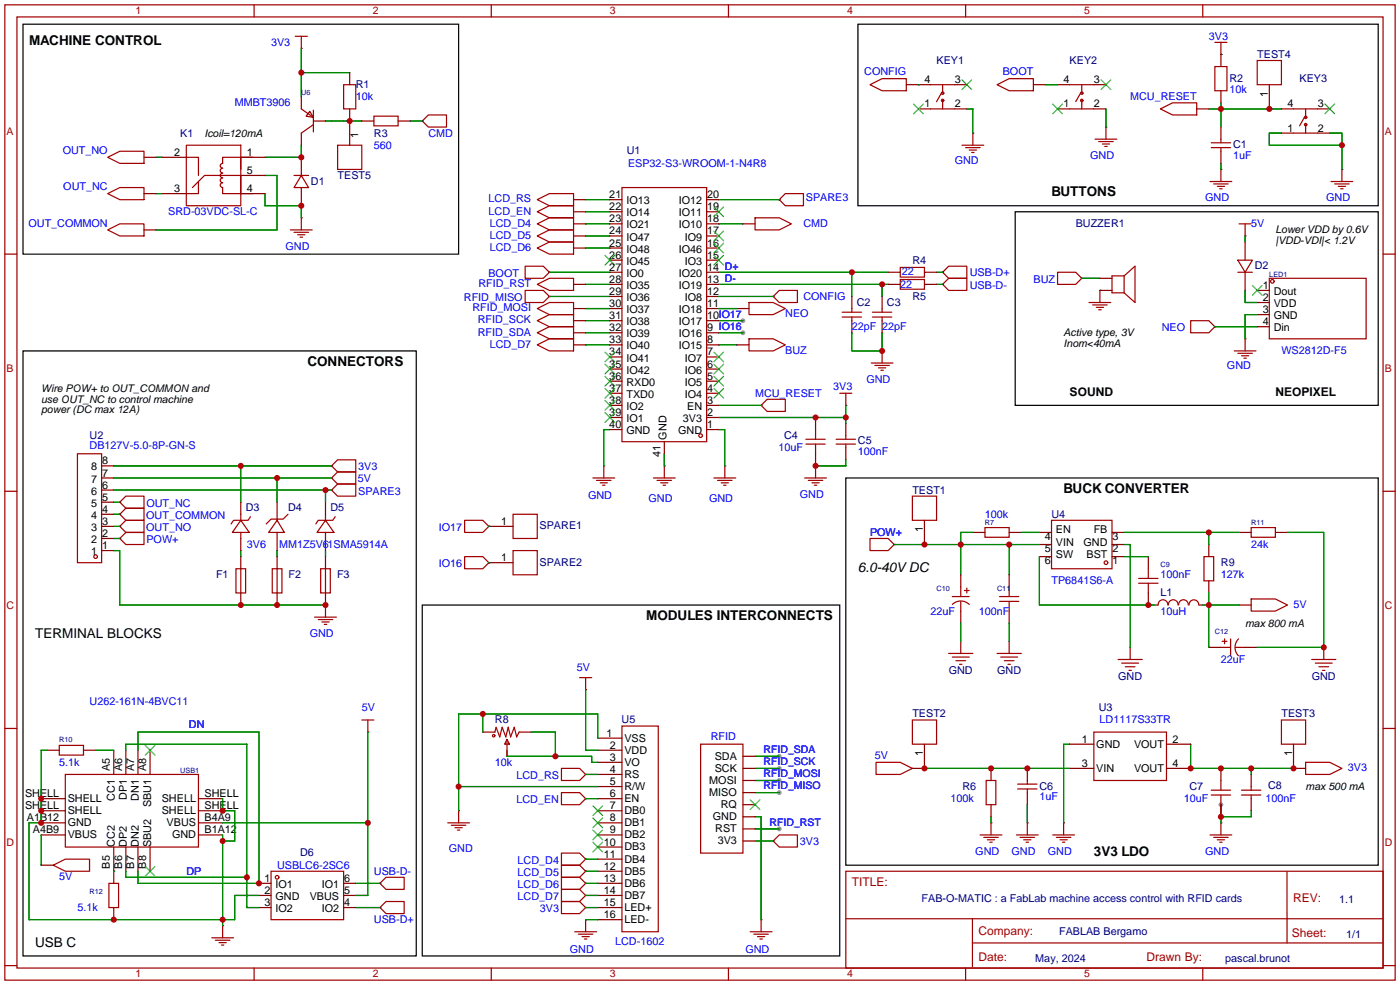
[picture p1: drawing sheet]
<svg xmlns="http://www.w3.org/2000/svg" width="294mm" height="207mm" viewBox="0 0 294 207" stroke-linecap="round" stroke-linejoin="round" font-family="sans-serif">
<g fill="#999">
<circle cx="256.3" cy="168.9" r=".51"/>
<circle cx="156" cy="67.3" r=".51"/>
<circle cx="156" cy="69.9" r=".51"/>
<circle cx="163.6" cy="158.8" r=".51"/>
<circle cx="163.6" cy="161.3" r=".51"/>
<circle cx="163.6" cy="163.8" r=".51"/>
<circle cx="163.6" cy="166.4" r=".51"/>
<circle cx="163.6" cy="174" r=".51"/>
</g>
<g fill="none" stroke="#a10000" stroke-width=".25">
<path d="M1 1h291.9v204.7h-291.9zM3.6 3.6h286.7v199.6h-286.7zM53.3 1v2.6M62 7.6h2.5M63.2 7.6v2.6M72.1 17.8h2.6v5.1h-2.6zM103.1 1v2.6M152.9 1v2.6M182.6 17.8l2.6-1.3h5v2.6h-5zM195.3 17.8h5.1M197.6 19.6l-1 1.7M197.9 17.8v1.8"/>
<path d="M202.7 1v2.6M209.3 17.8l2.5-1.3h5.1v2.6h-5.1zM224.5 17.8h5.1M226.8 19.6l-1 1.7M227.1 17.8v1.8M252.5 1v2.6M255 14h2.6v5.1h-2.6zM255 8.9h2.6M256.3 8.9v2.5M263.9 12.7h5.1v5.1h-5.1zM22.6 33l2.5-1.2h5.1v2.5h-5.1zM39.1 33h2.6v3.8"/>
<path d="M39.1 30.5h11.4v12.7h-11.4zM40.4 39.4l2.5-2.6h7.6v3.8h2.6M41.7 38.1v2.5h-2.6M50.5 33h-3.8v1.3a.51 .51 0 0 0-.5 .5 .51 .51 0 0 0 .5 .5 .51 .51 0 0 0-.5 .5 .51 .51 0 0 0 .5 .5 .51 .51 0 0 0-.5 .5 .51 .51 0 0 0 .5 .5 .51 .51 0 0 0-.5 .5 .51 .51 0 0 0 .5 .6 .51 .51 0 0 0-.5 .5 .51 .51 0 0 0 .5 .5v1.2h3.8M53.1 33h-2.6v2.6M61.7 36.8h3.1M63.2 36.8l1.6 2.6h-3.1zM63.2 22.9l2.6 1.7M65 23.4l.8 1.2-1.5-.2zM65.8 23.1v4.6M65.8 26.2l-2.6 1.7M70.9 30.5h5v5.1h-5z"/>
<path d="M78.5 24.4h5.1v2h-5.1zM88.6 25.4l1.3-1.3h3.8v2.6h-3.8zM130.6 39.4h17.7v53.3h-17.7zM195.3 22.9h5.1M197.9 21.1v1.8M201.9 30.5h4.6M202.7 31h3M203.5 31.5h1.5M204 32h.5M204.2 27.9v2.6M224.5 22.9h5.1M227.1 21.1v1.8"/>
<path d="M229.9 29.2h4.5M230.6 29.7h3.1M231.4 30.2h1.5M231.9 30.7h.5M232.2 26.7v2.5M243.6 22.9l2.5-1.3h5.1v2.5h-5.1zM254 38.1h4.6M254.3 31h4M254.3 30h4M254.8 38.6h3M255.5 39.1h1.5M256 39.6h.5"/>
<path d="M256.3 29.2v.8M256.3 31v.8M256.3 35.6v2.5M271.5 22.9h5.1M271.5 27.9h5.1M273.8 24.6l-1 1.8M274.1 22.9v1.7M274.1 26.2v1.7M279.4 38.1h4.6M280.2 38.6h3M280.9 39.1h1.5M281.4 39.6h.5"/>
<path d="M281.7 35.6v2.5M1 53.3h2.6M22.6 48.3l2.5-1.3h5.1v2.5h-5.1zM22.6 40.6l2.5-1.2h5.1v2.5h-5.1zM61 48.3h4.5M61.7 48.8h3.1M62.5 49.3h1.5M63 49.8h.5M63.2 45.7v2.6M110.2 55.9h3.8l1.3 1.3-1.3 1.2h-3.8zM112.8 41.9l2.5-1.3h5.1v2.6h-5.1zM112.8 44.5l2.5-1.3h5.1v2.5h-5.1z"/>
<path d="M112.8 47l2.5-1.3h5.1v2.6h-5.1zM112.8 49.5l2.5-1.2h5.1v2.5h-5.1zM112.8 52.1l2.5-1.3h5.1v2.5h-5.1zM112.8 59.7l2.5-1.3h5.1v2.6h-5.1zM158.5 45.7h5.1l2.5 1.3-2.5 1.3h-5.1zM164.8 40.6h3.9v2.6h-3.9l-1.2-1.3zM189 56.1h5.1v2.1h-5.1zM189 58.7h5.1v2h-5.1zM199.1 55.9h3.8v2.5h-3.8l-1.2-1.2zM199.1 58.4h3.8v2.6h-3.8l-1.2-1.3zM222 57.2h3.8l1.3 1.2-1.3 1.3h-3.8zM236 57.9l2.3-2v7.6l-2.3-2"/>
<path d="M236 57.9v3.6M236 57.9h-2.6v3.6h2.6M259.8 54.6h3.1l-1.5 2.6zM259.8 57.2h3.1M260.1 47h2.5M261.4 47v2.5M266.4 58.4h20.4v12.7h-20.4zM290.3 53.3h2.6M110.2 61h3.8l1.3 1.2-1.3 1.3h-3.8zM112.8 64.8l2.5-1.3h5.1v2.5h-5.1zM112.8 67.3l2.5-1.3h5.1v2.6h-5.1zM112.8 69.9l2.5-1.3h5.1v2.5h-5.1z"/>
<path d="M112.8 72.4l2.5-1.3h5.1v2.6h-5.1zM157.2 71.1h5.1l2.5 1.3-2.5 1.3h-5.1zM157.2 63.5h5.1l2.5 1.3-2.5 1.2h-5.1zM162.3 62.2l1.3-1.2h3.8v2.5h-3.8zM176.8 66.5h4M176.8 65.5h4M178.8 64.8v.7M178.8 66.5v.8M182.9 76.2h4.6M183.1 66.5h4.1M183.1 65.5h4.1M183.6 76.7h3.1"/>
<path d="M184.4 77.2h1.5M184.9 77.7h.5M185.2 64.8v.7M185.2 66.5v.8M185.2 73.7v2.5M228.6 63.5h4.6M229.4 64h3M230.1 64.5h1.5M230.6 65h.5M230.9 61v2.5M249.9 67.3h3.8l1.3 1.3-1.3 1.3h-3.8zM259.1 73.7h4.6"/>
<path d="M259.8 74.2h3.1M260.6 74.7h1.5M261.1 75.2h.5M261.4 71.1v2.6M16.3 95.3h5v22.8h-5zM69.6 97.8l1.3-1.3h3.8v2.6h-3.8zM126.7 97.8v2.5M139.4 97.8v2.5M152.1 97.8v2.5M159.8 85.1l1.2-1.3h3.8v2.6h-3.8zM169.2 93.2h4M169.2 92.2h4"/>
<path d="M171.2 90.2v2M171.2 93.2v2.1M171.2 97.8v2.5M175.5 93.2h4.1M175.5 92.2h4.1M176.3 82.6h2.5M177.5 82.6v2.5M177.5 91.4v.8M177.5 93.2v.8M1 103.1h2.6M26.4 104.1h3.8v2.6h-3.8l-1.3-1.3zM26.4 106.7h3.8v2.5h-3.8l-1.3-1.2z"/>
<path d="M26.4 109.2h3.8v2.6h-3.8l-1.3-1.3zM26.4 111.8h3.8v2.5h-3.8l-1.3-1.3zM49.5 119.4h2.1v5.1h-2.1zM50.5 109.2l1.8 2.6h-3.5zM50.5 108v1.2M50.5 111.8v1.2M50.5 119.4v5.1M52.6 108.5l-.5 .7h-3.1l-.5 .8M57.1 119.4h2.1v5.1h-2.1zM58.2 109.2l1.5 2.6h-3.3zM58.2 119.4v5.1M60.5 108l-1.1 1h-2.5l-1 1"/>
<path d="M67.3 119.4h2v5.1h-2zM68.3 109.2l1.8 2.6h-3.6zM68.3 108v1.2M68.3 111.8v1.2M68.3 119.4v5.1M69.6 100.3l1.3-1.2h3.8v2.5h-3.8zM69.6 102.9l1.3-1.3h3.8v2.5h-3.8zM70.4 108.5l-.6 .7h-3l-.5 .8M97.5 109.2h3.8l1.3 1.3-1.3 1.3h-3.8zM97.5 116.8h3.8l1.3 1.3-1.3 1.3h-3.8zM107.7 108h5.1v5h-5.1zM107.7 115.6h5.1v5h-5.1z"/>
<path d="M124.5 100.3h4.5M125.2 100.8h3.1M126 101.3h1.5M126.5 101.9h.5M137.2 100.3h4.5M137.9 100.8h3.1M138.7 101.3h1.5M139.2 101.9h.5M149.9 100.3h4.5M150.6 100.8h3.1M151.4 101.3h1.5M151.9 101.9h.5"/>
<path d="M168.9 100.3h4.6M169.7 100.8h3M170.4 101.3h1.6M170.9 101.9h.5M182.6 113h3.8l1.3 1.3-1.3 1.3h-3.8zM191.5 104.1h5.1v5.1h-5.1zM206.8 110.7h5v2.1h-5zM220.7 109.2h12.7v10.2h-12.7zM241 119.4v2M252.7 116.8h2.1v5.1h-2.1zM262.6 110.7h5.1v2.1h-5.1zM290.3 103.1h2.6"/>
<path d="M66 129.5h4.6M66.8 130h3M67.6 130.6h1.5M68.1 131.1h.5M68.3 127v2.5M199.1 137.2h5.1M199.9 137.9h3.6M199.9 125.2h3.6M199.9 126.9a2.54 2.54 0 0 1 3.6 0M200.7 138.7h2M201.4 139.4h.5M201.7 123.2v2"/>
<path d="M201.7 126.2v2.1M202.4 124h1.1M202.9 123.4v1.1M209.3 137.2h5.1M209.8 125.2h4.1M209.8 126.2h4.1M210.1 137.9h3.5M210.8 138.7h2.1M211.6 139.4h.5M211.8 123.2v2M211.8 126.2v2.1M234.7 138.4h5.1"/>
<path d="M235.5 139.2h3.5M236.2 140h2.1M239 121.4h4.1M239 122.4h4.1M241 122.4v2.1M243.1 127a1.01 1.01 0 0 1 1-1.1 1.01 1.01 0 0 1 1 1.1M245.3 127a1.01 1.01 0 0 1 1-1.1 1.01 1.01 0 0 1 1 1.1M247.4 127a1.01 1.01 0 0 1 1-1.1 1.01 1.01 0 0 1 1 1.1M249.6 127a1.01 1.01 0 0 1 1-1.1 1.01 1.01 0 0 1 1 1.1M256.3 135.9h2M256.5 134.6h1.1M257 134.1v1"/>
<path d="M258.3 134.1v3.6M259.3 135.9h2.1M260 134.1a2.54 2.54 0 0 0 0 3.5M262.6 125.7h5.1l2.6 1.3-2.6 1.3h-5.1zM275.3 138.4h5.1M276.1 139.2h3.6M276.9 140h2M1 152.9h2.6M12.4 156.5h5.1v2h-5.1zM75.9 151.1h2.6M77.2 151.1v2.6M103.9 153.7l.2-1 .8 2 .5-2 .8 2 .5-2 .5 2 .7-2 .6 2 .5-1"/>
<path d="M106.4 155.2l.5 1h-1zM106.4 155.2v3.6M121.7 142.2h2.5M122.9 142.2v2.6M130.6 152.4h7.6v43.2h-7.6zM147.1 156.2h8.9v22.9h-8.9zM191.5 151.1h5.1v5.1h-5.1zM229.6 153.7h15.3v10.1h-15.3zM237 140.7h.5M269 151.1h5.1v5.1h-5.1zM277.6 140.7h.5M290.3 152.9h2.6"/>
<path d="M13.7 162.6h28v15.2h-28zM94 172.7h4.6M94.7 173.2h3.1M95.5 173.7h1.5M96 174.2h.5M96.3 170.2v2.5M117.9 179.1h3.8l1.2 1.2-1.2 1.3h-3.8zM117.9 161.3h3.8l1.2 1.3-1.2 1.2h-3.8zM117.9 166.4h3.8l1.2 1.2-1.2 1.3h-3.8zM162.3 176.5l1.3-1.2h3.8v2.5h-3.8zM183.9 160h5.1l2.5 1.3-2.5 1.3h-5.1zM205.7 175.3h4.6"/>
<path d="M206.5 175.8h3M207 163.8h2v5.1h-2zM207.3 176.3h1.5M207.8 176.8h.5M208 172.7v2.6M213.4 175.3h4.5M213.6 164.6h4.1M213.6 165.6h4.1M214.1 175.8h3.1M214.9 176.3h1.5M215.4 176.8h.5M215.6 163.8v.8"/>
<path d="M215.6 165.6v.8M215.6 172.7v2.6M221 175.3h4.6M221.7 175.8h3.1M222.5 176.3h1.5M223 176.8h.5M223.3 172.7v2.6M254 175.3h4.6M254.3 166.9h4M254.3 165.9h4M254.8 175.8h3M255.5 176.3h1.5"/>
<path d="M256 176.8h.5M256.3 163.8v2.1M256.3 166.9v2M256.3 172.7v2.6M260.6 166.9h4.1M260.6 165.9h4.1M262.6 165.1v.8M262.6 166.9v.7M274.1 160h5l2.6 1.3-2.6 1.3h-5zM11.2 181.6l2.5-1.3h5.1v2.6h-5.1zM22.9 185.4h2v5.1h-2zM44.4 196.9h4.6"/>
<path d="M45.2 197.4h3.1M46 197.9h1.5M46.5 198.4h.5M46.7 194.3v2.6M56.9 182.9h15.2v10.1h-15.2zM81 184.2h3.8v2.5h-3.8l-1.2-1.3zM81 189.2h3.8v2.6h-3.8l-1.2-1.3zM117.9 189.2h3.8l1.2 1.3-1.2 1.3h-3.8zM117.9 181.6h3.8l1.2 1.3-1.2 1.3h-3.8zM117.9 184.2h3.8l1.2 1.2-1.2 1.3h-3.8zM117.9 186.7h3.8l1.2 1.3-1.2 1.2h-3.8zM120.6 195.6h4.6"/>
<path d="M121.4 196.1h3.1M122.2 196.6h1.5M122.7 197.1h.5M122.9 193v2.6M157.5 195.6h4.6M158.2 196.1h3.1M159 196.6h1.5M159.5 197.1h.5M159.8 193v2.6M177.5 182.9h112.8v20.3h-112.8zM177.6 192.8h112.6M204.1 197.9h86.1"/>
<path d="M204.1 192.8v10.2M270.2 182.9v15M1 202.7h2.6M53.3 203.2v2.5M103.1 203.2v2.5M152.9 203.2v2.5M202.7 203.2v2.5M252.5 203.2v2.5M290.3 202.7h2.6"/>
<circle cx="197.9" cy="19.6" r=".25"/>
<circle cx="227.1" cy="19.6" r=".25"/>
<circle cx="197.9" cy="21.1" r=".25"/>
<circle cx="227.1" cy="21.1" r=".25"/>
<circle cx="274.1" cy="26.2" r=".25"/>
<circle cx="274.1" cy="24.6" r=".25"/>
<circle cx="267.1" cy="59.1" r=".38"/>
<circle cx="147.1" cy="91.4" r=".38"/>
<circle cx="20.1" cy="116.8" r=".38"/>
<circle cx="232.2" cy="118.1" r=".38"/>
<circle cx="103.6" cy="154.4" r=".25"/>
<circle cx="58.2" cy="184.2" r=".38"/>
</g>
<g fill="none" stroke="#870000" stroke-width=".25">
<path d="M63.2 10.2h.1M73.4 15.2v2.6M190.2 17.8h5.1M200.4 17.8h2.5M216.9 17.8h2.6M222 17.8h2.5M229.6 17.8h2.6M256.3 11.4h.1M256.3 11.4v2.6M256.3 19.1v2.5M266.4 17.8v5.1M30.2 33h2.6"/>
<path d="M34 33h5.1M50.5 33h5.1M50.5 36.8h5.1M63.2 20.3v2.6M63.2 27.9v2.6M63.2 33v3.8M63.2 39.4v3.8M65.8 25.4h2.5M73.4 22.9v7.6M75.9 25.4h2.6M83.6 25.4h2.5M88.6 25.4h.1"/>
<path d="M192.8 22.9h2.5M200.4 22.9h2.5M204.2 27.9h.1M222 22.9h2.5M229.6 22.9h2.6M232.2 26.7h.1M251.2 22.9h2.5M256.3 35.6h.1M256.3 26.7v2.5M256.3 31.8v2.5M269 22.9h2.5M269 27.9h2.5"/>
<path d="M276.6 22.9h2.5M276.6 27.9h2.5M281.7 35.6h.1M30.2 40.6h2.6M30.2 48.3h2.6M34 40.6h5.1M50.5 40.6h5.1M63.2 45.7h.1M115.3 57.2h.1M120.4 59.7h2.5M120.4 52.1h2.5M120.4 49.5h2.5"/>
<path d="M120.4 47h2.5M120.4 44.5h2.5M120.4 41.9h2.5M128 57.2h2.6M128 59.7h2.6M128 54.6h2.6M128 52.1h2.6M128 49.5h2.6M128 47h2.6M128 44.5h2.6M128 41.9h2.6M148.3 57.2h2.6"/>
<path d="M148.3 59.7h2.6M148.3 54.6h2.6M148.3 52.1h2.6M148.3 49.5h2.6M148.3 47h2.6M148.3 44.5h2.6M148.3 41.9h2.6M156 47h2.5M163.6 41.9h.1M186.4 57.2h2.6M186.4 59.7h2.6M194.1 57.2h2.5"/>
<path d="M194.1 59.7h2.5M197.9 57.2h.1M197.9 59.7h.1M227.1 58.4h.1M230.9 58.4h2.5M261.4 49.5h.1M261.4 50.8v3.8M261.4 57.2v3.8M115.3 62.2h.1M120.4 72.4h2.5M120.4 69.9h2.5M120.4 67.3h2.5"/>
<path d="M120.4 64.8h2.5M128 77.5h2.6M128 74.9h2.6M128 72.4h2.6M128 69.9h2.6M128 67.3h2.6M128 64.8h2.6M128 62.2h2.6M148.3 77.5h2.6M148.3 74.9h2.6M148.3 72.4h2.6M148.3 69.9h2.6"/>
<path d="M148.3 67.3h2.6M148.3 64.8h2.6M148.3 62.2h2.6M154.7 72.4h2.5M154.7 64.8h2.5M162.3 62.2h.1M178.8 62.2v2.6M178.8 67.3v2.6M185.2 73.7h.1M185.2 62.2v2.6M185.2 67.3v2.6M230.9 61h.1"/>
<path d="M230.9 61h2.5M255 68.6h.1M261.4 71.1h.1M263.9 61h2.5M263.9 63.5h2.5M263.9 66h2.5M263.9 68.6h2.5M21.3 97.8h2.6M69.6 97.8h.1M126.7 97.8h.1M128 90.2h2.6M128 87.6h2.6"/>
<path d="M128 85.1h2.6M128 82.6h2.6M128 80h2.6M139.4 97.8h.1M139.4 92.7v2.6M148.3 90.2h2.6M148.3 87.6h2.6M148.3 85.1h2.6M148.3 82.6h2.6M148.3 80h2.6M152.1 97.8h.1M159.8 85.1h.1"/>
<path d="M171.2 97.8h.1M171.2 87.6v2.6M171.2 95.3v2.5M177.5 85.1h.1M177.5 88.9v2.5M177.5 94v2.5M21.3 110.5h2.6M21.3 115.6h2.6M21.3 113h2.6M21.3 108h2.6M21.3 105.4h2.6M21.3 102.9h2.6"/>
<path d="M21.3 100.3h2.6M25.1 105.4h.1M25.1 108h.1M25.1 110.5h.1M25.1 113h.1M50.5 105.4v2.6M50.5 113v2.6M50.5 116.8v2.6M58.2 105.4v3.8M58.2 111.8v3.8M58.2 116.8v2.6M68.3 105.4v2.6"/>
<path d="M68.3 113v2.6M68.3 116.8v2.6M69.6 100.3h.1M69.6 102.9h.1M102.6 110.5h.1M102.6 118.1h.1M102.6 110.5h5.1M102.6 118.1h5.1M187.7 114.3h.1M194.1 109.2v5.1M204.2 111.8h2.6M211.8 111.8h2.6"/>
<path d="M218.2 116.8h2.5M218.2 114.3h2.5M218.2 111.8h2.5M233.4 116.8h2.6M233.4 114.3h2.6M233.4 111.8h2.6M241 116.8v2.6M253.7 114.3v2.5M260.1 111.8h2.5M267.7 111.8h2.6M50.5 124.5v2.5M58.2 124.5v2.5"/>
<path d="M68.3 127h.1M68.3 124.5v2.5M201.7 120.7v2.5M201.7 128.3v2.5M201.7 134.6v2.6M211.8 120.7v2.5M211.8 128.3v2.5M211.8 134.6v2.6M237.2 135.9v2.5M241 124.5v2.5M242.3 127h.8M251.7 127h.8"/>
<path d="M253.7 135.9h2.6M253.7 121.9v2.6M260.1 127h2.5M261.4 135.9h2.5M277.9 135.9v2.5M9.9 157.5h2.5M17.5 157.5h2.6M23.9 157.5v5.1M26.4 157.5v5.1M29 157.5v5.1M31.5 157.5v5.1M77.2 153.7h.1"/>
<path d="M101.3 153.7h2.6M106.4 157.5v1.3M109 153.7h2.5M122.9 144.8h.1M125.5 154.9h5.1M125.5 157.5h5.1M156 158.8h2.5M194.1 156.2v5.1h-2.6M224.5 156.2h5.1M244.9 156.2h5M271.5 156.2v5.1h2.6M8.6 167.6h5.1"/>
<path d="M8.6 170.2h5.1M8.6 172.7h5.1M8.6 175.3h5.1M23.9 177.8v7.6M26.4 177.8v5.1M29 177.8v5.1M31.5 177.8v5.1M41.7 167.6h5M41.7 170.2h5M41.7 172.7h5M41.7 175.3h5M96.3 170.2h.1"/>
<path d="M122.9 162.6h.1M122.9 167.6h.1M125.5 160h5.1M125.5 162.6h5.1M125.5 165.1h5.1M125.5 167.6h5.1M125.5 170.2h5.1M125.5 172.7h5.1M125.5 175.3h5.1M125.5 177.8h5.1M156 161.3h2.5M156 163.8h2.5"/>
<path d="M156 166.4h2.5M156 168.9h2.5M156 171.5h2.5M156 174h2.5M156 176.5h2.5M162.3 176.5h.1M208 172.7h.1M208 161.3v2.5M208 168.9v2.6M215.6 172.7h.1M215.6 161.3v2.5M215.6 166.4v2.5"/>
<path d="M223.3 172.7h.1M224.5 161.3h5.1M244.9 161.3h5M256.3 172.7h.1M256.3 161.3v2.5M256.3 168.9v2.6M262.6 162.6v2.5M262.6 167.6v2.6M8.6 181.6h2.6M23.9 190.5v2.5M46.7 194.3h.1M54.4 185.4h2.5"/>
<path d="M54.4 188h2.5M54.4 190.5h2.5M72.1 185.4h2.6M72.1 188h2.6M72.1 190.5h2.6M79.8 185.4h.1M79.8 190.5h.1M122.9 193h.1M122.9 190.5h.1M122.9 180.3h.1M122.9 182.9h.1M122.9 185.4h.1"/>
<path d="M122.9 188h.1M125.5 180.3h5.1M125.5 182.9h5.1M125.5 185.4h5.1M125.5 188h5.1M125.5 190.5h5.1M125.5 193h5.1M159.8 193h.1"/>
</g>
<path d="M4.8 5.1h91.5v48.2h-91.5zM180.1 5.1h109.2v38.1h-109.2zM213.1 44.5h76.2v40.6h-76.2zM4.8 73.7h82.6v127h-82.6zM177.5 100.3h111.8v81.3h-111.8zM88.6 127h87.7v73.7h-87.7z" fill="none" stroke="#000" stroke-width=".25"/>
<g fill="none" stroke="#3c3" stroke-width=".25">
<path d="M201.9 16.8l2.1 2M204 16.8l-2.1 2M231.1 16.8l2.1 2M233.2 16.8l-2.1 2M191.8 21.8l2 2.1M193.8 21.8l-2 2.1M221 21.8l2 2.1M223 21.8l-2 2.1M278.1 21.8l2.1 2.1M280.2 21.8l-2.1 2.1M127 53.6l2 2M129 53.6l-2 2"/>
<path d="M149.9 53.6l2 2M149.9 51.1l2 2M149.9 48.5l2 2M149.9 43.4l2 2.1M151.9 53.6l-2 2M151.9 51.1l-2 2M151.9 48.5l-2 2M151.9 43.4l-2 2.1M262.9 59.9l2 2.1M264.9 59.9l-2 2.1M127 73.9l2 2M127 76.5l2 2"/>
<path d="M127 79l2 2M129 76.5l-2 2M129 73.9l-2 2M129 79l-2 2M149.9 79l2 2M149.9 76.5l2 2M149.9 73.9l2 2M151.9 79l-2 2M151.9 76.5l-2 2M151.9 73.9l-2 2M127 81.5l2 2.1M127 84.1l2 2"/>
<path d="M127 86.6l2 2M129 86.6l-2 2M129 81.5l-2 2.1M129 84.1l-2 2M149.9 81.5l2 2.1M151.9 81.5l-2 2.1M30.5 156.5l2 2M32.5 156.5l-2 2M124.5 169.2l2 2M124.5 171.7l2 2M124.5 174.2l2 2.1M124.5 176.8l2 2"/>
<path d="M126.5 169.2l-2 2M126.5 171.7l-2 2M126.5 174.2l-2 2.1M126.5 176.8l-2 2M157.5 167.9l2 2M159.5 167.9l-2 2M30.5 181.9l2 2M32.5 181.9l-2 2"/>
</g>
<g fill="none" stroke="#008700" stroke-width=".25">
<path d="M63.2 10.2v10.1M63.2 15.2h10.2M192.8 17.8h.1M219.5 17.8h2.5M256.3 11.4h.1M32.8 33h1.2M55.6 36.8h2.6v11.5h-25.4M63.2 30.5v2.5h-7.6M68.3 25.4h7.6M86.1 25.4h2.5M202.9 22.9h1.3v5M232.2 22.9v3.8"/>
<path d="M253.7 22.9h15.3M256.3 21.6v5.1M256.3 34.3v1.3M269 27.9h-2.6v2.6h15.3M279.1 27.9h2.6v7.7M32.8 40.6h1.2M55.6 40.6v2.6h7.6v2.5M115.3 57.2h12.7M122.9 59.7h5.1M122.9 47h5.1M122.9 49.5h5.1M122.9 52.1h5.1"/>
<path d="M122.9 44.5h5.1M122.9 41.9h5.1M150.9 59.7h35.5M150.9 57.2h35.5M150.9 47h5.1M150.9 41.9h12.7M178.8 57.2v5M185.2 59.7v2.5M196.6 59.7h1.3M196.6 57.2h1.3M227.1 58.4h3.8M261.4 49.5v1.3"/>
<path d="M115.3 62.2h12.7M122.9 69.9h5.1M122.9 67.3h5.1M122.9 64.8h5.1M122.9 72.4h5.1M150.9 69.9h5.1M150.9 67.3h5.1M150.9 64.8h3.8M150.9 62.2h11.4M150.9 72.4h3.8M178.8 69.9v3.8h6.4v-3.8M230.9 61h.1"/>
<path d="M255 68.6h8.9M261.4 61v2.5h2.5M263.9 66h-2.5v5.1M23.9 97.8h45.7M50.5 97.8v7.6M128 90.2h-1.3v7.6M139.4 95.3v2.5M150.9 87.6h26.6M150.9 90.2h1.2v7.6M150.9 85.1h8.9M177.5 85.1v3.8M177.5 96.5v1.3h-6.3"/>
<path d="M23.9 110.5h1.2M23.9 108h1.2M23.9 105.4h1.2M23.9 113h1.2M23.9 100.3h45.7M23.9 102.9h45.7M23.9 115.6h1.2v11.4h43.2M50.5 115.6v1.2M58.2 100.3v5.1M58.2 115.6v1.2M68.3 102.9v2.5M68.3 115.6v1.2"/>
<path d="M102.6 110.5h.1M102.6 118.1h.1M187.7 114.3h30.5M204.2 111.8h-2.5v8.9M211.8 114.3v6.4M214.4 111.8h3.8M218.2 116.8v10.2h24.1M236 111.8h24.1M236 114.3h1.2v21.6M236 116.8h5M253.7 111.8v2.5M270.3 111.8h7.6v24.1h-14"/>
<path d="M201.7 130.8v3.8M211.8 130.8v3.8M252.5 127h7.6M253.7 124.5v11.4M9.9 157.5h-1.3v15.2h-2.5v20.3h43.2v-5h5.1M20.1 157.5h3.8M26.4 157.5v-1.3h25.4v34.3h2.6M29 157.5v-3.8h25.4v31.7h-25.4v-2.5M77.2 153.7v34.3h-2.5M101.3 149.9v3.8M106.4 158.8h17.8v1.2h1.3M111.5 153.7h5.1v5.1"/>
<path d="M122.9 144.8v12.7h2.6M125.5 154.9v-5h-29.2v20.3M158.5 158.8h5.1M224.5 156.2h-1.2v16.5M249.9 156.2v5.1h21.6M8.6 175.3v6.3M46.7 167.6v2.6h2.6v6.3h-2.6M46.7 175.3v19M46.7 172.7h30.5M96.3 165.1h29.2M122.9 162.6h2.6M122.9 167.6h2.6"/>
<path d="M158.5 161.3h5.1M158.5 171.5h1.3v21.5M158.5 176.5h3.8M158.5 163.8h5.1M158.5 166.4h5.1M158.5 174h5.1M194.1 161.3h30.4M208 171.5v1.2M215.6 168.9v3.8M256.3 168.9v3.8M262.6 161.3v1.3M262.6 170.2v1.3h-6.3"/>
<path d="M23.9 182.9h.1M26.4 182.9v1.3h25.4M74.7 185.4h5.1M74.7 190.5h5.1M122.9 185.4h2.6M122.9 190.5h2.6M122.9 193h2.6M122.9 188h2.6M122.9 182.9h2.6M122.9 180.3h2.6"/>
</g>
<g fill="#c00">
<circle cx="171.2" cy="97.8" r=".63"/>
<circle cx="178.8" cy="57.1" r=".63"/>
<circle cx="185.2" cy="59.7" r=".63"/>
<circle cx="177.5" cy="87.6" r=".63"/>
<circle cx="171.2" cy="87.6" r=".63"/>
<circle cx="256.3" cy="22.9" r=".63"/>
<circle cx="266.4" cy="22.9" r=".63"/>
<circle cx="249.9" cy="161.3" r=".63"/>
<circle cx="256.3" cy="161.3" r=".63"/>
<circle cx="271.5" cy="161.3" r=".63"/>
<circle cx="262.6" cy="161.3" r=".63"/>
<circle cx="256.3" cy="171.4" r=".63"/>
<circle cx="96.3" cy="165.1" r=".63"/>
<circle cx="101.3" cy="149.9" r=".63"/>
<circle cx="185.2" cy="73.7" r=".63"/>
<circle cx="50.5" cy="97.8" r=".63"/>
<circle cx="58.2" cy="100.3" r=".63"/>
<circle cx="68.3" cy="102.9" r=".63"/>
<circle cx="63.2" cy="33" r=".63"/>
<circle cx="73.4" cy="25.4" r=".63"/>
<circle cx="68.3" cy="127" r=".63"/>
<circle cx="58.2" cy="127" r=".63"/>
<circle cx="50.5" cy="127" r=".63"/>
<circle cx="281.7" cy="30.5" r=".63"/>
<circle cx="63.2" cy="15.2" r=".63"/>
<circle cx="201.7" cy="114.3" r=".63"/>
<circle cx="211.8" cy="114.3" r=".63"/>
<circle cx="194.1" cy="114.3" r=".63"/>
<circle cx="46.7" cy="193" r=".63"/>
<circle cx="23.9" cy="193" r=".63"/>
<circle cx="8.6" cy="172.7" r=".63"/>
<circle cx="46.7" cy="176.5" r=".63"/>
<circle cx="8.6" cy="170.2" r=".63"/>
<circle cx="8.6" cy="167.6" r=".63"/>
<circle cx="46.7" cy="170.2" r=".63"/>
<circle cx="51.8" cy="184.1" r=".63"/>
<circle cx="54.4" cy="185.4" r=".63"/>
<circle cx="77.2" cy="172.7" r=".63"/>
<circle cx="63.2" cy="43.2" r=".63"/>
<circle cx="116.6" cy="158.7" r=".63"/>
<circle cx="277.9" cy="135.9" r=".63"/>
<circle cx="241" cy="127" r=".63"/>
<circle cx="253.7" cy="127" r=".63"/>
<circle cx="253.7" cy="111.8" r=".63"/>
<circle cx="215.6" cy="161.3" r=".63"/>
<circle cx="208" cy="161.3" r=".63"/>
<circle cx="194.1" cy="161.3" r=".63"/>
</g>
<g font-size="2.8">
<text x="6.1" y="9.5">MACHINE CONTROL</text>
<text x="220.7" y="41.2">BUTTONS</text>
<text x="64.5" y="76.8">CONNECTORS</text>
<text x="223.3" y="103.5">BUCK CONVERTER</text>
<text x="180.1" y="120">6.0-40V DC</text>
<text x="135.6" y="130.1">MODULES INTERCONNECTS</text>
<text x="7.4" y="133.9">TERMINAL BLOCKS</text>
<text x="229.6" y="179.7">3V3 LDO</text>
<text x="7.4" y="198.7">USB C</text>
</g>
<g font-size="2.5">
<text x="224.5" y="83.2">SOUND</text>
<text x="267.7" y="83.2">NEOPIXEL</text>
</g>
<g font-size="2.5" fill="#a00000">
<text x="178.8" y="186">TITLE:</text>
<text x="271.4" y="189.3">REV:</text>
<text x="205.4" y="196.2">Company:</text>
<text x="271.2" y="196.6">Sheet:</text>
<text x="205.4" y="201.7">Date:</text>
<text x="240.7" y="201.8">Drawn By:</text>
</g>
<g font-size="2.3" fill="#00f">
<text x="56.9" y="9.6">3V3</text>
<text x="253.7" y="8.5">3V3</text>
<text x="181.4" y="15.8">CONFIG</text>
<text x="210.5" y="15.8">BOOT</text>
<text x="49.3" y="22.3">MMBT3906</text>
<text x="74.7" y="21">10k</text>
<text x="237.2" y="20.9">MCU_RESET</text>
<text x="258.1" y="19.5">10k</text>
<text x="89.9" y="28.7">CMD</text>
<text x="13.2" y="32.3">OUT_NO</text>
<text x="78.5" y="31.2">560</text>
<text x="131.8" y="35">ESP32-S3-WROOM-1-N4R8</text>
<text x="200.4" y="34.4">GND</text>
<text x="228.9" y="33.4">GND</text>
<text x="258.8" y="33.4">1uF</text>
<text x="13.3" y="40">OUT_NC</text>
<text x="6" y="47.6">OUT_COMMON</text>
<text x="35.3" y="45.2">SRD-03VDC-SL-C</text>
<text x="102.6" y="42.5">LCD_RS</text>
<text x="102.6" y="45">LCD_EN</text>
<text x="102.8" y="47.6">LCD_D4</text>
<text x="168.7" y="47.6">CMD</text>
<text x="169.2" y="42.2">SPARE3</text>
<text x="253" y="42.2">GND</text>
<text x="262.6" y="47.7">5V</text>
<text x="278.4" y="42.2">GND</text>
<text x="59.9" y="52.4">GND</text>
<text x="102.8" y="50.1">LCD_D5</text>
<text x="102.8" y="52.7">LCD_D6</text>
<text x="102.5" y="58.1">BOOT</text>
<text x="189.3" y="57.8">22</text>
<text x="203.6" y="58">USB-D+</text>
<text x="217" y="59.3">BUZ</text>
<text x="97.4" y="63.1">RFID_MISO</text>
<text x="99.2" y="65.4">RFID_MOSI</text>
<text x="100.4" y="60.3">RFID_RST</text>
<text x="168.7" y="63">CONFIG</text>
<text x="189" y="60.4">22</text>
<text x="203.6" y="60.6">USB-D-</text>
<text x="100.3" y="67.9">RFID_SCK</text>
<text x="100.3" y="70.4">RFID_SDA</text>
<text x="164.8" y="66.6">NEO</text>
<text x="178.8" y="69.3">22pF</text>
<text x="185.2" y="69.3">22pF</text>
<text x="243.9" y="69.4">NEO</text>
<text x="102.8" y="73">LCD_D7</text>
<text x="164.8" y="74.2">BUZ</text>
<text x="257.6" y="77.6">GND</text>
<text x="269" y="74.4">WS2812D-F5</text>
<text x="158.5" y="83.3">MCU_RESET</text>
<text x="174.9" y="81.8">3V3</text>
<text x="181.9" y="80.3">GND</text>
<text x="18.8" y="94.3">DB127V-5.0-8P-GN-S</text>
<text x="163.4" y="94.7">10uF</text>
<text x="180.1" y="95.6">100nF</text>
<text x="75.1" y="101.3">5V</text>
<text x="75.2" y="98.7">3V3</text>
<text x="30.7" y="106.4">OUT_NC</text>
<text x="75.2" y="103.8">SPARE3</text>
<text x="123.4" y="104.7">GND</text>
<text x="136.1" y="105.3">GND</text>
<text x="148.8" y="105.3">GND</text>
<text x="167.9" y="104.5">GND</text>
<text x="30.7" y="108.9">OUT_COMMON</text>
<text x="30.7" y="111.4">OUT_NO</text>
<text x="30.7" y="114">POW+</text>
<text x="92.1" y="111.4">IO17</text>
<text x="182.6" y="112.5">POW+</text>
<text x="206.8" y="108.7">100k</text>
<text x="51.8" y="115">3V6</text>
<text x="58.6" y="114.9">MM1Z5V61SMA5914A</text>
<text x="92.1" y="119">IO16</text>
<text x="262.6" y="115">24k</text>
<text x="220.7" y="122.6">TP6841S6-A</text>
<text x="243.6" y="121.4">100nF</text>
<text x="256.3" y="121.4">127k</text>
<text x="195.3" y="129">22uF</text>
<text x="205.5" y="129">100nF</text>
<text x="243.6" y="129">10uH</text>
<text x="271.5" y="127.6">5V</text>
<text x="65" y="133.7">GND</text>
<text x="121.1" y="140.8">5V</text>
<text x="256.3" y="139.2">22uF</text>
<text x="18.8" y="148">U262-161N-4BVC11</text>
<text x="75.9" y="149.3">5V</text>
<text x="39.7" y="152.9">DN</text>
<text x="149.2" y="155.3">RFID</text>
<text x="230.8" y="151.8">LD1117S33TR</text>
<text x="12.4" y="160.7">5.1k</text>
<text x="103.9" y="160.7">10k</text>
<text x="183.7" y="159.3">5V</text>
<text x="283" y="161.9">3V3</text>
<text x="108.4" y="163.5">LCD_RS</text>
<text x="218.2" y="168">1uF</text>
<text x="108.4" y="168.6">LCD_EN</text>
<text x="199.5" y="168.3">100k</text>
<text x="248.5" y="168.3">10uF</text>
<text x="265.6" y="168.3">100nF</text>
<text x="94.2" y="178.9">GND</text>
<text x="167.9" y="177.5">3V3</text>
<text x="204.7" y="179.4">GND</text>
<text x="212.3" y="179.4">GND</text>
<text x="220" y="179.4">GND</text>
<text x="253" y="179.4">GND</text>
<text x="12.4" y="184.7">5V</text>
<text x="39.1" y="183.6">DP</text>
<text x="58.2" y="182.3">USBLC6-2SC6</text>
<text x="78.5" y="183.6">USB-D-</text>
<text x="108.7" y="181.3">LCD_D4</text>
<text x="108.7" y="183.8">LCD_D5</text>
<text x="16.3" y="191.2">5.1k</text>
<text x="108.7" y="186.3">LCD_D6</text>
<text x="108.7" y="188.9">LCD_D7</text>
<text x="113.3" y="191.4">3V3</text>
<text x="78.5" y="193.8">USB-D+</text>
<text x="119.6" y="200">GND</text>
<text x="129.1" y="198.3">LCD-1602</text>
<text x="156.5" y="200.1">GND</text>
</g>
<g font-size="2.3">
<text x="194.1" y="17.5">4</text>
<text x="200.4" y="17.5">3</text>
<text x="223.3" y="17.5">4</text>
<text x="229.6" y="17.5">3</text>
<text x="194.1" y="22.5">1</text>
<text x="200.4" y="22.5">2</text>
<text x="223.3" y="22.5">1</text>
<text x="229.6" y="22.5">2</text>
<text x="266.1" y="20.3" transform="rotate(-90 266.1 20.3)">1</text>
<text x="270.3" y="22.5">4</text>
<text x="276.6" y="22.5">3</text>
<text x="75.2" y="28.9" transform="rotate(-90 75.2 28.9)">1</text>
<text x="270.3" y="27.6">1</text>
<text x="276.6" y="27.6">2</text>
<text x="36.6" y="32.7">2</text>
<text x="51.8" y="32.7">1</text>
<text x="36.6" y="40.3">3</text>
<text x="51.8" y="40.3">4</text>
<text x="51.8" y="36.5">5</text>
<text x="127.9" y="41.6">21</text>
<text x="148.5" y="41.6">20</text>
<text x="127.9" y="44.1">22</text>
<text x="127.9" y="46.7">23</text>
<text x="131.5" y="42.9">IO13</text>
<text x="131.5" y="45.4">IO14</text>
<text x="131.5" y="47.9">IO21</text>
<text x="142.5" y="47.9">IO10</text>
<text x="142.5" y="45.4">IO11</text>
<text x="142.5" y="42.9">IO12</text>
<text x="148.5" y="46.7">18</text>
<text x="148.5" y="44.1">19</text>
<text x="127.9" y="49.2">24</text>
<text x="127.9" y="51.8">25</text>
<text x="131.5" y="50.5">IO47</text>
<text x="131.5" y="53">IO48</text>
<text x="142.5" y="53">IO46</text>
<text x="143.7" y="50.5">IO9</text>
<text x="148.5" y="51.8">16</text>
<text x="148.5" y="49.2">17</text>
<text x="127.9" y="54.3">26</text>
<text x="127.9" y="56.8">27</text>
<text x="127.9" y="59.4">28</text>
<text x="131.5" y="55.6">IO45</text>
<text x="131.5" y="58.1">IO0</text>
<text x="142.5" y="58.1">IO20</text>
<text x="143.7" y="55.6">IO3</text>
<text x="148.5" y="59.4">13 D-</text>
<text x="148.5" y="56.8">14 D+</text>
<text x="148.5" y="54.3">15</text>
<text x="127.9" y="61.9">29</text>
<text x="127.9" y="64.5">30</text>
<text x="131.5" y="60.6">IO35</text>
<text x="131.5" y="63.2">IO36</text>
<text x="131.5" y="65.7">IO37</text>
<text x="142.5" y="65.7">IO18</text>
<text x="142.5" y="60.6">IO19</text>
<text x="143.7" y="63.2">IO8</text>
<text x="148.5" y="64.5">11</text>
<text x="148.5" y="61.9">12</text>
<text x="265.1" y="60.6">1</text>
<text x="265.1" y="63.2">2</text>
<text x="265.1" y="65.7">3</text>
<text x="267.4" y="61.9">Dout</text>
<text x="267.4" y="64.5">VDD</text>
<text x="127.9" y="67">31</text>
<text x="127.9" y="69.5">32</text>
<text x="131.5" y="68.3">IO38</text>
<text x="131.5" y="70.8">IO39</text>
<text x="142.5" y="70.8">IO16</text>
<text x="142.5" y="68.3">IO17</text>
<text x="148.5" y="69.5">9 IO16</text>
<text x="148.5" y="67">10IO17</text>
<text x="265.1" y="68.3">4</text>
<text x="267.4" y="67">GND</text>
<text x="267.4" y="69.5">Din</text>
<text x="127.9" y="72.1">33</text>
<text x="127.9" y="74.6">34</text>
<text x="127.9" y="77.2">35</text>
<text x="131.5" y="73.3">IO40</text>
<text x="131.5" y="75.9">IO41</text>
<text x="142.5" y="73.3">IO15</text>
<text x="143.7" y="75.9">IO7</text>
<text x="148.5" y="77.2">6</text>
<text x="148.5" y="74.6">7</text>
<text x="148.5" y="72.1">8</text>
<text x="127.9" y="79.7">36</text>
<text x="127.9" y="82.2">37</text>
<text x="131.5" y="78.4">IO42</text>
<text x="131.5" y="81">RXD0</text>
<text x="131.5" y="83.5">TXD0</text>
<text x="143.7" y="83.5">IO4</text>
<text x="143.7" y="81">IO5</text>
<text x="143.7" y="78.4">IO6</text>
<text x="148.5" y="82.2">4</text>
<text x="148.5" y="79.7">5</text>
<text x="127.9" y="84.8">38</text>
<text x="127.9" y="87.3">39</text>
<text x="127.9" y="89.9">40</text>
<text x="131.5" y="86">IO2</text>
<text x="131.5" y="88.6">IO1</text>
<text x="143.4" y="88.6">3V3</text>
<text x="144.2" y="86">EN</text>
<text x="148.5" y="89.9">1</text>
<text x="148.5" y="87.3">2</text>
<text x="148.5" y="84.8">3</text>
<text x="131.5" y="91.1">GND</text>
<text x="138.6" y="95.8" transform="rotate(-90 138.6 95.8)">41</text>
<text x="139.9" y="92.3" transform="rotate(-90 139.9 92.3)">GND</text>
<text x="142.4" y="91.1">GND</text>
<text x="19.1" y="101.3">7</text>
<text x="19.1" y="98.7">8</text>
<text x="21.5" y="100">7</text>
<text x="21.5" y="97.5">8</text>
<text x="19.1" y="106.4">5</text>
<text x="19.1" y="103.8">6</text>
<text x="21.5" y="107.6">4</text>
<text x="21.5" y="105.1">5</text>
<text x="21.5" y="102.6">6</text>
<text x="19.1" y="114">2</text>
<text x="19.1" y="111.4">3</text>
<text x="19.1" y="108.9">4</text>
<text x="21.5" y="112.7">2</text>
<text x="21.5" y="110.2">3</text>
<text x="105.2" y="110.2">1</text>
<text x="193.7" y="111.7" transform="rotate(-90 193.7 111.7)">1</text>
<text x="219.3" y="113.3">4</text>
<text x="221.7" y="112">EN</text>
<text x="229.6" y="112">FB</text>
<text x="233.6" y="113.3">3</text>
<text x="19.1" y="116.5">1</text>
<text x="21.5" y="115.3">1</text>
<text x="105.2" y="117.8">1</text>
<text x="219.3" y="115.8">5</text>
<text x="219.3" y="118.3">6</text>
<text x="221.7" y="114.5">VIN</text>
<text x="221.7" y="117.1">SW</text>
<text x="227.4" y="114.5">GND</text>
<text x="228.1" y="117.1">BST</text>
<text x="233.6" y="118.3">1</text>
<text x="233.6" y="115.8">2</text>
<text x="127.3" y="154.7">1</text>
<text x="131.1" y="155.6">VSS</text>
<text x="227.1" y="155.9">1</text>
<text x="246.1" y="155.9">2</text>
<text x="23.1" y="161.8" transform="rotate(-90 23.1 161.8)">A5</text>
<text x="25.6" y="161.8" transform="rotate(-90 25.6 161.8)">A6</text>
<text x="28.2" y="161.8" transform="rotate(-90 28.2 161.8)">A7</text>
<text x="30.7" y="161.8" transform="rotate(-90 30.7 161.8)">A8</text>
<text x="128" y="157.2">2</text>
<text x="128" y="159.7">3</text>
<text x="131.1" y="158.2">VDD</text>
<text x="131.1" y="160.7">VO</text>
<text x="150" y="159.5">SDA</text>
<text x="150" y="162">SCK</text>
<text x="193.7" y="158.7" transform="rotate(-90 193.7 158.7)">1</text>
<text x="227.1" y="161">3</text>
<text x="230.1" y="156.9">GND</text>
<text x="230.1" y="162">VIN</text>
<text x="238" y="156.9">VOUT</text>
<text x="238" y="162">VOUT</text>
<text x="246.1" y="161">4</text>
<text x="271.2" y="158.7" transform="rotate(-90 271.2 158.7)">1</text>
<text x="5.3" y="167.3">SHELL</text>
<text x="26.6" y="168" transform="rotate(-90 26.6 168)">DP1</text>
<text x="42.9" y="167.3">SHELL</text>
<text x="128" y="162.2">4</text>
<text x="128" y="164.8">5</text>
<text x="128" y="167.3">6</text>
<text x="131.1" y="163.3">RS</text>
<text x="131.1" y="165.8">R/W</text>
<text x="148.9" y="164.5">MOSI</text>
<text x="148.9" y="167.1">MISO</text>
<text x="5.3" y="169.9">SHELL</text>
<text x="5.6" y="172.4">A1B12</text>
<text x="14.2" y="173.4">GND</text>
<text x="14.2" y="170.9">SHELL</text>
<text x="14.2" y="168.3">SHELL</text>
<text x="24.1" y="168.1" transform="rotate(-90 24.1 168.1)">CC1</text>
<text x="29.2" y="168.1" transform="rotate(-90 29.2 168.1)">DN1</text>
<text x="31.7" y="169.5" transform="rotate(-90 31.7 169.5)">SBU1</text>
<text x="34" y="170.9">SHELL</text>
<text x="34" y="168.3">SHELL</text>
<text x="35" y="173.4">VBUS</text>
<text x="42.9" y="172.4">B4A9</text>
<text x="42.9" y="169.9">SHELL</text>
<text x="128" y="169.9">7</text>
<text x="128" y="172.4">8</text>
<text x="131.1" y="168.3">EN</text>
<text x="131.1" y="170.9">DB0</text>
<text x="131.1" y="173.4">DB1</text>
<text x="149.6" y="172.2">GND</text>
<text x="151.3" y="169.6">RQ</text>
<text x="6.9" y="174.9">A4B9</text>
<text x="14.2" y="176">VBUS</text>
<text x="24.1" y="177.8" transform="rotate(-90 24.1 177.8)">CC2</text>
<text x="26.6" y="177.8" transform="rotate(-90 26.6 177.8)">DP2</text>
<text x="29.2" y="177.8" transform="rotate(-90 29.2 177.8)">DN2</text>
<text x="31.7" y="177.8" transform="rotate(-90 31.7 177.8)">SBU2</text>
<text x="36.1" y="176">GND</text>
<text x="42.9" y="174.9">B1A12</text>
<text x="126.8" y="177.5">10</text>
<text x="128" y="174.9">9</text>
<text x="131.1" y="176">DB2</text>
<text x="131.1" y="178.5">DB3</text>
<text x="150.1" y="174.7">RST</text>
<text x="150.7" y="177.2">3V3</text>
<text x="23.1" y="182.3" transform="rotate(-90 23.1 182.3)">B5</text>
<text x="25.6" y="182.3" transform="rotate(-90 25.6 182.3)">B6</text>
<text x="28.2" y="182.3" transform="rotate(-90 28.2 182.3)">B7</text>
<text x="30.7" y="182.3" transform="rotate(-90 30.7 182.3)">B8</text>
<text x="55.5" y="185.1">1</text>
<text x="72.3" y="185.1">6</text>
<text x="126.8" y="180">11</text>
<text x="126.8" y="182.6">12</text>
<text x="126.8" y="185.1">13</text>
<text x="131.1" y="181">DB4</text>
<text x="131.1" y="183.6">DB5</text>
<text x="55.5" y="187.6">2</text>
<text x="55.5" y="190.2">3</text>
<text x="57.8" y="186.4">IO1</text>
<text x="57.8" y="188.9">GND</text>
<text x="57.8" y="191.5">IO2</text>
<text x="65" y="188.9">VBUS</text>
<text x="67.5" y="191.5">IO2</text>
<text x="67.5" y="186.4">IO1</text>
<text x="72.3" y="190.2">4</text>
<text x="72.3" y="187.6">5</text>
<text x="126.8" y="187.6">14</text>
<text x="126.8" y="190.2">15</text>
<text x="131.1" y="186.1">DB6</text>
<text x="131.1" y="188.7">DB7</text>
<text x="131.1" y="191.2">LED+</text>
<text x="126.8" y="192.7">16</text>
<text x="131.1" y="193.7">LED-</text>
</g>
<g font-size="2.3" fill="#000080">
<text x="196.6" y="13.4">KEY1</text>
<text x="224.5" y="13.4">KEY2</text>
<text x="258.1" y="17.1">R2</text>
<text x="263.9" y="12.2">TEST4</text>
<text x="272.8" y="17.2">KEY3</text>
<text x="74.7" y="18.5">R1</text>
<text x="37.8" y="28.7">K1</text>
<text x="78.5" y="28.7">R3</text>
<text x="131.6" y="32.4">U1</text>
<text x="258.8" y="31.1">C1</text>
<text x="65.3" y="38.7">D1</text>
<text x="70.9" y="37.6">TEST5</text>
<text x="225.8" y="47.7">BUZZER1</text>
<text x="191.5" y="55.3">R4</text>
<text x="263.4" y="56.5">D2</text>
<text x="179.8" y="64.1">C2</text>
<text x="186.2" y="64.1">C3</text>
<text x="191.5" y="63">R5</text>
<text x="18.8" y="92">U2</text>
<text x="164.6" y="92.1">C4</text>
<text x="180.1" y="93.3">C5</text>
<text x="51.6" y="107.3">D3</text>
<text x="60.5" y="107.3">D4</text>
<text x="69.4" y="107.3">D5</text>
<text x="191.5" y="103.6">TEST1</text>
<text x="113.3" y="111.1">SPARE1</text>
<text x="220.7" y="108.7">U4</text>
<text x="113.3" y="118.7">SPARE2</text>
<text x="256.3" y="118.8">R9</text>
<text x="45.4" y="121.3">F1</text>
<text x="60.6" y="121.3">F2</text>
<text x="70.8" y="121.3">F3</text>
<text x="243.6" y="125.2">L1</text>
<text x="199.2" y="141.6">GND</text>
<text x="209.3" y="141.6">GND</text>
<text x="234.7" y="142.8">GND</text>
<text x="275.4" y="142.8">GND</text>
<text x="230.6" y="149.2">U3</text>
<text x="103.9" y="151.9">R8</text>
<text x="130.5" y="151.8">U5</text>
<text x="191.5" y="150.6">TEST2</text>
<text x="269" y="150.6">TEST3</text>
<text x="202" y="165.7">R6</text>
<text x="218.2" y="165.8">C6</text>
<text x="249.7" y="165.8">C7</text>
<text x="266.2" y="165.7">C8</text>
<text x="63" y="179.6">D6</text>
<text x="193.5" y="189.3">FAB-O-MATIC : a FabLab machine access control with RFID cards</text>
<text x="281.1" y="189.4">1.1</text>
<text x="222.3" y="196.3">FABLAB Bergamo</text>
<text x="282.6" y="196.9">1/1</text>
<text x="217.3" y="202">May, 2024</text>
<text x="257.2" y="201.9">pascal.brunot</text>
</g>
<g font-size="2.2" fill="#a00000">
<text x="28.4" y="3">1</text>
<text x="78.2" y="3">2</text>
<text x="128" y="3">3</text>
<text x="177.8" y="3">4</text>
<text x="227.6" y="3">5</text>
<text x="1.4" y="28.3">A</text>
<text x="290.7" y="28.3">A</text>
<text x="1.4" y="78">B</text>
<text x="290.7" y="78">B</text>
<text x="1.4" y="127.8">C</text>
<text x="290.7" y="127.8">C</text>
<text x="1.4" y="177.6">D</text>
<text x="290.7" y="177.6">D</text>
<text x="28.4" y="205.2">1</text>
<text x="78.2" y="205.2">2</text>
<text x="128" y="205.2">3</text>
<text x="177.8" y="205.2">4</text>
<text x="227.6" y="205.2">5</text>
</g>
<g font-size="2.2">
<text x="42.9" y="28.7">Icoil=120mA</text>
<text x="267.7" y="49">Lower VDD by 0.6V</text>
<text x="267.7" y="51.2">|VDD-VDI|&lt; 1.2V</text>
<text x="223.3" y="70.6">Active type, 3V</text>
<text x="223.3" y="72.8">Inom&lt;40mA</text>
<text x="8.6" y="82.4">Wire POW+ to OUT_COMMON and</text>
<text x="8.6" y="84.6">use OUT_NC to control machine</text>
<text x="8.6" y="86.8">power (DC max 12A)</text>
<text x="261.4" y="131.6">max 800 mA</text>
<text x="274.1" y="165.8">max 500 mA</text>
</g>
<g font-size="2.2" fill="#00f">
<text x="160.3" y="158.1">RFID_SDA</text>
<text x="160.3" y="160.6">RFID_SCK</text>
<text x="160.3" y="163.2">RFID_MOSI</text>
<text x="160.3" y="165.7">RFID_MISO</text>
<text x="161.5" y="173.3">RFID_RST</text>
</g>
<g font-size="1.5" fill="#000080">
<text x="63.2" y="20">U6</text>
<text x="266.4" y="58.1">LED1</text>
<text x="206.8" y="110.1">R7</text>
<text x="262.6" y="110.1">R11</text>
<text x="243.6" y="119">C9</text>
<text x="196.6" y="124.1">C10</text>
<text x="209.3" y="124.1">C11</text>
<text x="255" y="133">C12</text>
<text x="12.4" y="155.8">R10</text>
<text x="37.8" y="162.2">USB1</text>
<text x="18.8" y="187.6">R12</text>
</g>
</svg>
